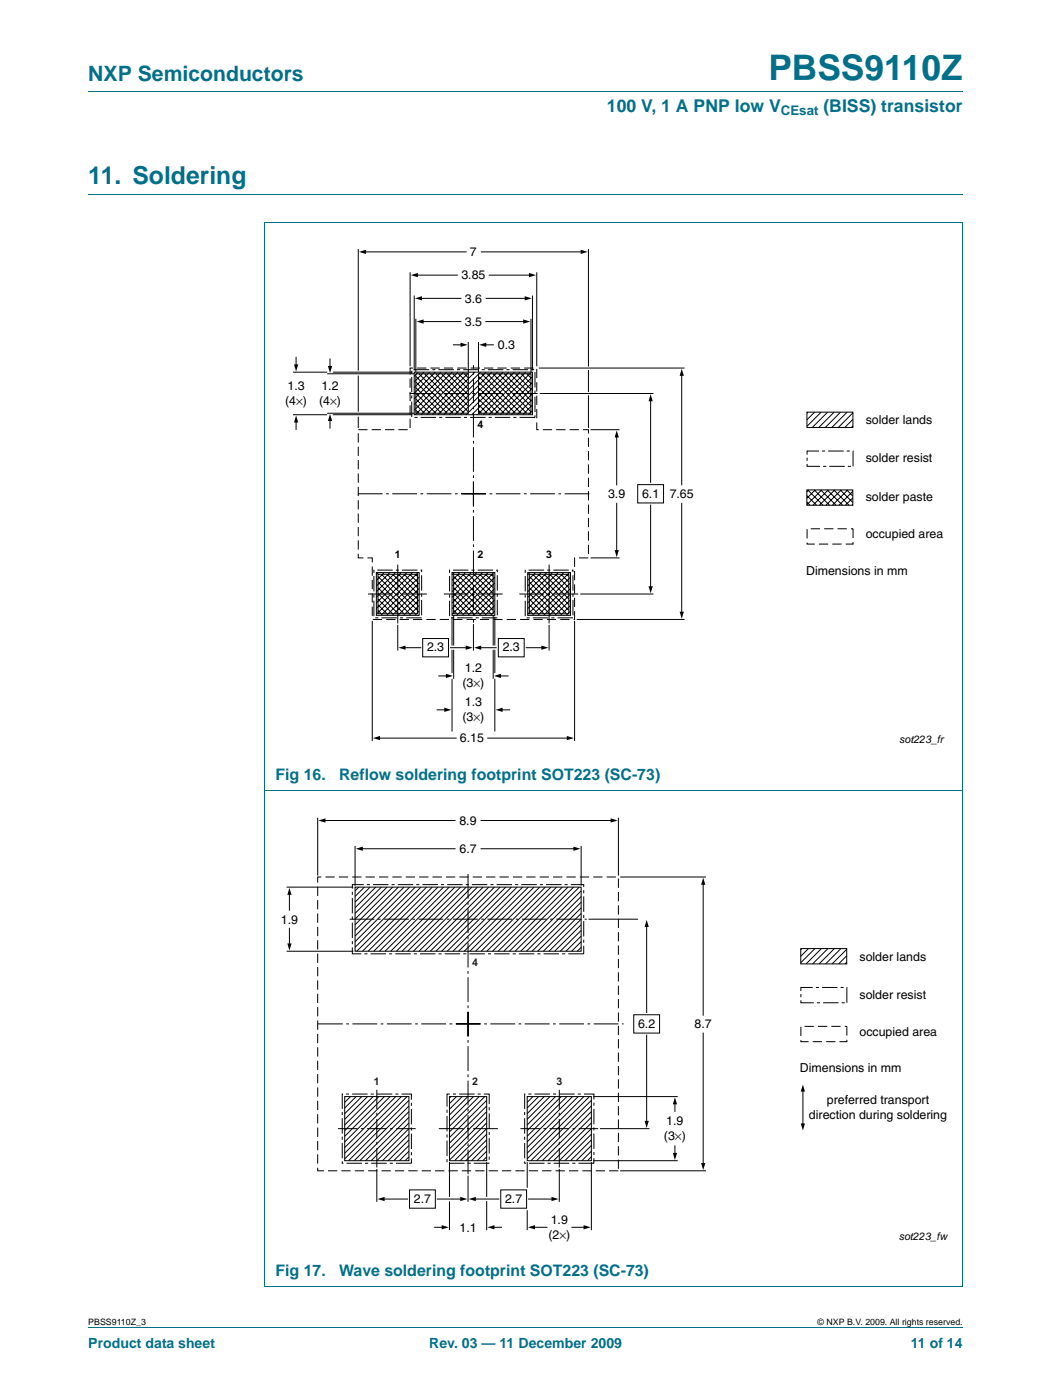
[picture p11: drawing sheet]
<svg xmlns="http://www.w3.org/2000/svg" width="210mm" height="280mm" viewBox="0 0 210 280" stroke-linecap="round" stroke-linejoin="round" font-family="sans-serif">
<path d="M17.6 18.3h174.7M17.6 38.8h174.7M52.9 44.4h139.4M52.9 44.5v212.6M192.3 44.5v212.6M52.9 158h139.4M52.9 257.1h139.4M17.6 265.3h174.7" fill="none" stroke="#00708a" stroke-width=".2"/>
<g fill="none" stroke="#000" stroke-width=".2">
<path d="M71.6 49.8v24.3M72.8 50.3h20.3M81.9 54.4v18.8M82.7 59.1v14.9M83.2 55h8.1M84 59.6h8M96.1 50.3h20.2M97.1 59.6h8M97.7 55h8.2M106.3 59.1v14.9M107.2 54.4v18.8M117.5 49.8v23.4"/>
<path d="M58.5 74.4h6.8M59.1 71.4v1.7M65.3 74.7h17.4M65.9 71.7v1.7M66.5 74.4h15.9M71.6 75.1v7.2M82.7 74.4h23.6v8.5h-23.6zM83 74.7h10.5v7.9h-10.5zM83 63.7v10.6M83 75.2l7.4 7.4M83 76.3l6.3 6.3M83 77.5l5.2 5.1"/>
<path d="M83 78.6l4 4M83 79.7l2.9 2.9M83.5 74.4l-.8 .8M83.7 74.7l7.8 7.9M84.3 64.3h7.7M84.7 74.4l-2 1.9M84.8 74.7l7.9 7.9M85.8 74.4l-3.1 3M85.9 74.7l7.6 7.6M86.9 74.4l-4.2 4.2M87.1 74.7l6.4 6.5M88.1 74.4l-5.4 5.3"/>
<path d="M88.2 74.7l5.3 5.3M89.2 74.4l-6.5 6.4M89.3 74.7l4.2 4.2M90.3 74.4l-7.6 7.6M90.4 74.7l3.1 3.1M90.6 68.9h1.7M91.5 74.4l-8.6 8.5M91.6 74.7l1.9 1.9M92.6 74.4l-8.5 8.5M92.7 74.7l.8 .8M93.5 68.3v6M93.7 74.4l-8.5 8.5"/>
<path d="M94.8 74.4l-8.5 8.5M95.6 74.7h10.4v7.9h-10.4zM95.6 68.3v6M95.6 75.2l7.3 7.4M95.6 76.3l6.2 6.3M95.6 77.5l5.1 5.1M95.6 78.6l3.9 4M95.6 79.7l2.8 2.9M96 74.4l-8.5 8.5M96.2 74.7l7.9 7.9M96.8 68.9h1.7M97 64.3h7.8"/>
<path d="M97.1 74.4l-8.5 8.5M97.3 74.7l7.9 7.9M98.2 74.4l-8.5 8.5M98.4 74.7l7.6 7.6M99.4 74.4l-8.6 8.5M99.6 74.7l6.4 6.5M100.5 74.4l-8.5 8.5M100.7 74.7l5.3 5.3M101.6 74.4l-8.5 8.5M101.8 74.7l4.2 4.2M102.7 74.4l-8.5 8.5M103 74.7l3 3.1"/>
<path d="M103.9 74.4l-8.5 8.5M104.1 74.7l1.9 1.9M105 74.4l-8.5 8.5M105.2 74.7l.8 .8M106 63.7v10.6M106.1 74.4l-8.5 8.5M106.3 75.3l-7.5 7.6M106.3 76.4l-6.4 6.5M106.3 77.5l-5.3 5.4M106.3 78.7l-4.2 4.2M106.3 79.8l-3 3.1M107.6 73.5h29.1"/>
<path d="M107.8 78.6h22.7M117.5 73.9v4.4M117.5 79v6.5M129.9 79.9v16.5M136.2 74.8v22.1M58.5 82.9h6.8M59.1 84.1v1.7M65.3 82.6h17.4M65.9 83.8v1.7M66.5 82.9h15.9M71.6 83.2v2.3M83 80.8l1.8 1.8"/>
<path d="M83 82l.6 .6M95.6 80.8l1.7 1.8M95.6 82l.6 .6M106.3 80.9l-1.9 2M106.3 82.1l-.8 .8M117.9 85.9h5.8M123.2 87.1v9.8M127.4 96.8h5.1v3.7h-5.1zM161.1 97.9h9.2v3.1h-9.2zM161.1 99l2 2M161.2 82.4h9.1v3h-9.1zM161.3 97.9l3.1 3.1"/>
<path d="M161.4 82.4l-.2 .2M161.5 97.9l-.4 .4M162.6 97.9l3.1 3.1M162.7 82.4l-1.5 1.5M162.8 97.9l-1.7 1.7M163.9 97.9l3.1 3.1M164 82.4l-2.8 2.8M164.1 97.9l-3 3M165.2 97.9l3.1 3.1M165.3 82.4l-3.1 3M165.4 97.9l-3.1 3.1M166.5 97.9l3.1 3.1"/>
<path d="M166.6 82.4l-3.1 3M166.7 97.9l-3.1 3.1M167.8 97.9l2.5 2.5M167.9 82.4l-3.1 3M168 97.9l-3.1 3.1M169.1 97.9l1.2 1.2M169.2 82.4l-3.1 3M169.3 97.9l-3.1 3.1M170.3 99.5l-1.5 1.5M170.3 98.2l-2.8 2.8M170.3 85.1l-.3 .3M170.3 83.8l-1.6 1.6"/>
<path d="M170.3 82.5l-2.9 2.9M75.2 114.4h8.5v8.6h-8.5zM75.5 115.2l7.4 7.4M75.5 116.3l6.3 6.3M75.5 117.5l5.2 5.1M75.5 118.6l4 4M75.5 119.7l2.9 2.9M75.5 114.8h7.9v7.8h-7.9zM75.6 114.4l-.4 .4M76.2 114.8l7.2 7.2M76.7 114.4l-1.5 1.6M77.3 114.8l6.1 6"/>
<path d="M77.9 114.4l-2.7 2.7M78.4 114.8l5 4.9M79 114.4l-3.8 3.8M79.6 114.8l3.8 3.8M80.1 114.4l-4.9 5M80.7 114.8l2.7 2.6M81.2 114.4l-6 6.1M81.8 114.8l1.6 1.5M82.4 114.4l-7.2 7.2M83 114.8l.4 .4M83.5 114.4l-8.3 8.4M83.7 115.3l-7.6 7.6"/>
<path d="M83.7 116.5l-6.4 6.4M83.7 117.6l-5.3 5.3M83.7 118.7l-4.2 4.2M83.7 119.9l-3.1 3M90.3 114.4h8.5v8.6h-8.5zM90.6 114.8h7.9v7.8h-7.9zM90.6 115.2l7.4 7.4M90.6 116.3l6.3 6.3M90.6 117.5l5.2 5.1M90.6 118.6l4.1 4M90.6 119.7l2.9 2.9M90.7 114.4l-.4 .4"/>
<path d="M91.3 114.8l7.2 7.2M91.8 114.4l-1.5 1.6M92.4 114.8l6.1 6M93 114.4l-2.7 2.7M93.6 114.8l4.9 4.9M94.1 114.4l-3.8 3.8M94.7 114.8l3.8 3.8M95.2 114.4l-4.9 5M95.8 114.8l2.7 2.6M96.4 114.4l-6.1 6.1M96.9 114.8l1.6 1.5M97.5 114.4l-7.2 7.2"/>
<path d="M98.1 114.8l.4 .4M98.6 114.4l-8.3 8.4M98.8 115.3l-7.6 7.6M98.8 116.5l-6.4 6.4M98.8 117.6l-5.3 5.3M98.8 118.7l-4.2 4.2M98.8 119.9l-3 3M105.4 114.4h8.5v8.6h-8.5zM105.7 114.8h7.9v7.8h-7.9zM105.7 115.2l7.5 7.4M105.7 116.3l6.3 6.3M105.7 117.5l5.2 5.1"/>
<path d="M105.7 118.6l4.1 4M105.7 119.7l2.9 2.9M105.8 114.4l-.4 .4M106.4 114.8l7.2 7.2M106.9 114.4l-1.5 1.6M107.5 114.8l6.1 6M108.1 114.4l-2.7 2.7M108.7 114.8l4.9 4.9M109.2 114.4l-3.8 3.8M109.8 114.8l3.8 3.8M110.3 114.4l-4.9 5M110.9 114.8l2.7 2.6"/>
<path d="M111.5 114.4l-6.1 6.1M112.1 114.8l1.5 1.5M112.6 114.4l-7.2 7.2M113.2 114.8l.4 .4M113.7 114.4l-8.3 8.4M113.9 115.3l-7.6 7.6M113.9 116.5l-6.4 6.4M113.9 117.6l-5.3 5.3M113.9 118.7l-4.2 4.2M113.9 119.9l-3 3M115.9 118.7h14.6M117.9 111.5h5.8"/>
<path d="M123.2 100.6v9.6M129.9 100.9v16.5M136.2 100.6v21.9M161.1 100.3l.7 .7M170.3 100.8l-.2 .2M74.3 124.1v24M75.5 120.8l1.8 1.8M75.5 122l.7 .6M79.4 124.9v5.1M80.7 129.4h3.3M83.7 121l-1.9 1.9M83.7 122.1l-.8 .8"/>
<path d="M84.4 127.6h5.2v3.7h-5.2zM87.6 135.1h1.7M90 129.4h3.3M90.3 123.2v5.8M90.3 129.8v4.7M90.3 135.6v10.6M90.6 122.9v6.1M90.6 129.8v5.8M90.6 120.8l1.8 1.8M90.6 122l.7 .6M94.6 124.7v5.3M95.8 129.4h3.3"/>
<path d="M98.5 122.9v6.1M98.5 129.8v5.8M98.8 123.2v5.8M98.8 129.8v4.7M98.8 135.6v10.6M98.8 121l-1.9 1.9M98.8 122.1l-.8 .8M99.5 127.6h5.2v3.7h-5.2zM99.8 135.1h1.7M105.1 129.4h3.3M105.7 120.8l1.8 1.8M105.7 122l.7 .6"/>
<path d="M109.7 124.9v5.1M113.9 121l-1.9 1.9M113.9 122.1l-.8 .8M114.8 124.1v24M115.2 123.8h21.5M75.6 147.5h15.5M87.3 141.8h1.7M97.4 147.5h16.1M100.1 141.8h1.7M57.2 177.3h13.4M57.8 178.5v3.4M63.4 163.4v11.6"/>
<path d="M64.7 164h26.2M70.9 177.3h45.2v12.8h-45.2zM70.9 169v8M71.7 177.3l-.8 .7M72.2 169.6h18.7M72.8 177.3l-1.9 1.8M73.9 177.3l-3 3M75 177.3l-4.1 4.1M76.2 177.3l-5.3 5.2M77.3 177.3l-6.4 6.4M78.4 177.3l-7.5 7.5M79.6 177.3l-8.7 8.6"/>
<path d="M80.7 177.3l-9.8 9.7M81.8 177.3l-10.9 10.9M82.9 177.3l-12 12M84.1 177.3l-12.8 12.8M85.2 177.3l-12.8 12.8M86.3 177.3l-12.8 12.8M87.5 177.3l-12.9 12.8M88.6 177.3l-12.8 12.8M89.7 177.3l-12.8 12.8M90.8 177.3l-12.8 12.8M92 177.3l-12.8 12.8M93.1 177.3l-12.8 12.8"/>
<path d="M94.2 177.3l-12.8 12.8M95.4 177.3l-12.8 12.8M96.1 169.6h18.7M96.1 164h26.1M96.5 177.3l-12.8 12.8M97.6 177.3l-12.8 12.8M98.7 177.3l-12.8 12.8M99.9 177.3l-12.8 12.8M101 177.3l-12.8 12.8M102.1 177.3l-12.8 12.8M103.3 177.3l-12.8 12.8M104.4 177.3l-12.8 12.8"/>
<path d="M105.5 177.3l-12.8 12.8M106.7 177.3l-12.9 12.8M107.8 177.3l-12.8 12.8M108.9 177.3l-12.8 12.8M110 177.3l-12.8 12.8M111.2 177.3l-12.8 12.8M112.3 177.3l-12.8 12.8M113.4 177.3l-12.8 12.8M114.6 177.3l-12.9 12.8M115.7 177.3l-12.8 12.8M116.1 179.1l-11 11M116.1 178l-12.1 12.1"/>
<path d="M116.1 169v8M123.5 163.4v11.6M123.9 175.2h17.1M140.4 176.5v26.4M57.2 190.1h13.4M57.8 185.5v3.3M116.1 180.3l-9.8 9.8M116.1 181.4l-8.7 8.7M116.1 182.5l-7.6 7.6M116.1 183.7l-6.5 6.4M116.1 184.8l-5.3 5.3M116.1 185.9l-4.2 4.2"/>
<path d="M116.1 187l-3.1 3.1M116.1 188.2l-1.9 1.9M116.1 189.3l-.8 .8M117.5 183.7h9.9M129.1 184.9v17.4M159.9 189.5h9.2v3.1h-9.2zM160.2 189.5l-.3 .3M161.5 189.5l-1.6 1.6M162.8 189.5l-2.9 2.9M164.1 189.5l-3.1 3.1M165.3 189.5l-3 3.1M166.6 189.5l-3 3.1"/>
<path d="M167.9 189.5l-3 3.1M169.1 192.3l-.3 .3M169.1 191l-1.6 1.6M169.1 189.7l-2.9 2.9M68.8 219.1h12.9v12.8h-12.9zM70 219.1l-1.2 1.2M71.1 219.1l-2.3 2.3M72.3 219.1l-3.5 3.4M73.4 219.1l-4.6 4.6M74.5 219.1l-5.7 5.7M75.6 219.1l-6.8 6.8M76.8 219.1l-8 8"/>
<path d="M77.9 219.1l-9.1 9.1M79 219.1l-10.2 10.2M80.2 219.1l-11.4 11.3M81.3 219.1l-12.5 12.5M81.7 219.9l-12.1 12M89.8 219.1h7.4v12.8h-7.4zM90 219.1l-.2 .3M91.2 219.1l-1.4 1.4M92.3 219.1l-2.5 2.6M93.4 219.1l-3.6 3.7M94.6 219.1l-4.8 4.8M95.7 219.1l-5.9 5.9"/>
<path d="M96.8 219.1l-7 7.1M97.2 219.9l-7.4 7.4M105.3 219.1h12.8v12.8h-12.8zM106.4 219.1l-1.1 1.2M107.6 219.1l-2.3 2.3M108.7 219.1l-3.4 3.4M109.8 219.1l-4.5 4.6M111 219.1l-5.7 5.7M112.1 219.1l-6.8 6.8M113.2 219.1l-7.9 8M114.3 219.1l-9 9.1M115.5 219.1l-10.2 10.2"/>
<path d="M116.6 219.1l-11.3 11.3M117.7 219.1l-12.4 12.5M118.1 219.9l-12.1 12M118.5 219.1h16.9M126.6 202.8h5.1v3.6h-5.1zM129.1 206.8v17.5M140.4 206.4v26.3M160.4 217.8v7.2M75.3 233.6v6.6M76.5 239.6h4.9M81.7 221l-11 10.9M81.7 222.1l-9.8 9.8"/>
<path d="M81.7 223.3l-8.7 8.6M81.7 224.4l-7.6 7.5M81.7 225.5l-6.4 6.4M81.7 226.6l-5.3 5.3M81.7 227.8l-4.2 4.1M81.7 228.9l-3.1 3M81.7 230l-1.9 1.9M81.7 231.2l-.8 .7M81.8 237.8h5.1v3.6h-5.1zM87.3 239.6h4.9M89.8 232.2v7M93.5 234.9v5.3"/>
<path d="M94.7 239.6h4.9M97.2 224.4l-7.4 7.4M97.2 225.5l-6.4 6.4M97.2 226.6l-5.3 5.3M97.2 227.8l-4.2 4.1M97.2 228.9l-3 3M97.2 230l-1.9 1.9M97.2 231.2l-.8 .7M97.2 221l-7.4 7.4M97.2 222.1l-7.4 7.5M97.2 223.3l-7.4 7.4M97.2 232.2v7"/>
<path d="M100 237.8h5.2v3.6h-5.2zM105.3 232.2v5.1M105.6 239.6h4.8M111.7 233.6v6.6M118.1 221l-10.9 10.9M118.1 222.1l-9.8 9.8M118.1 223.3l-8.7 8.6M118.1 224.4l-7.5 7.5M118.1 225.5l-6.4 6.4M118.1 226.6l-5.3 5.3M118.1 227.8l-4.2 4.1M118.1 228.9l-3 3"/>
<path d="M118.1 230l-1.9 1.9M118.1 231.2l-.8 .7M118.1 232.2v13.6M118.5 231.9h16.9M119.8 225.5h9.9M123.9 234h17.1M134.8 220.4v1.7M134.8 229v1.7M86.8 245.2h1.7M89.8 240.1v5.7M97.2 240v5.8M98.5 245.2h1.7"/>
<path d="M105.3 241.8v4M106.6 245.2h2.6M114.2 245.2h2.6"/>
</g>
<g fill="#000">
<path d="M71.7 50.3l1.4-.4v.8zM82 55l1.5-.5v.9zM82.9 59.6l1.4-.4v.8zM104.8 59.2l1.4 .4-1.4 .4zM105.6 54.5l1.5 .5-1.5 .4zM116 49.9l1.4 .4-1.4 .4zM58.7 72.8h.9l-.5 1.4zM65.5 73.1h.8l-.4 1.4zM83.2 64.3l1.4-.5v.9zM92 68.5l1.4 .4-1.4 .4zM95.7 68.9l1.4-.4v.8zM104.5 63.8l1.4 .5-1.4 .4z"/>
<path d="M136.2 73.7l.4 1.4h-.9zM59.1 83l.5 1.4h-.9zM65.9 82.7l.4 1.4h-.8zM123.2 86l.4 1.4h-.8zM129.9 78.8l.5 1.4h-.9zM122.8 109.9h.8l-.4 1.4zM129.5 117.1h.9l-.5 1.5zM79.6 129.4l1.4-.4v.8zM89.1 134.6l1.4 .5-1.4 .4zM93 129l1.4 .4-1.4 .4zM94.7 129.4l1.4-.4v.8zM98.6 135.1l1.5-.5v.9z"/>
<path d="M108.1 129l1.4 .4-1.4 .4zM135.7 122.2h.9l-.4 1.4zM74.5 147.5l1.4-.4v.8zM88.7 141.4l1.4 .4-1.4 .5zM99 141.8l1.4-.4v.9zM113.2 147.1l1.4 .4-1.4 .4zM57.8 177.4l.4 1.4h-.8zM63.6 164l1.4-.5v.9zM71.1 169.6l1.4-.4v.8zM114.5 169.2l1.4 .4-1.4 .4zM122 163.5l1.4 .5-1.4 .4zM140.4 175.4l.5 1.4h-.9z"/>
<path d="M57.4 188.5h.8l-.4 1.4zM129.1 183.8l.5 1.4h-.9zM160.4 216.7l.4 1.4h-.9zM75.4 239.6l1.4-.4v.8zM91.9 239.2l1.4 .4-1.4 .4zM93.6 239.6l1.4-.4v.8zM110.1 239.2l1.5 .4-1.5 .4zM128.7 224h.9l-.5 1.4zM134.4 230.4h.8l-.4 1.4zM134.8 219.3l.4 1.4h-.8zM140 232.4h.9l-.5 1.4zM159.9 224.5h.9l-.4 1.4z"/>
<path d="M88.2 244.8l1.4 .4-1.4 .5zM97.3 245.2l1.5-.4v.9zM105.4 245.2l1.4-.4v.9zM116.6 244.8l1.4 .4-1.4 .5z"/>
</g>
<path d="M81.9 73.5h25.3v12.4h10.3v25.6h-2.7v12.3h-40.5v-12.3h-2.7v-25.6h10.3zM161.2 105.7h9.2v3h-9.2zM63.4 175.2h60.1v58.8h-60.1zM159.9 205.1h9.2v3.1h-9.2z" fill="none" stroke="#000" stroke-width=".2" stroke-dasharray="1.9 .8" stroke-linecap="butt"/>
<path d="M82.2 73.9h24.6v9.5h-24.6zM161.2 90.1h9.2v3.1h-9.2zM74.7 113.9h9.5v9.6h-9.5zM89.8 113.9h9.5v9.6h-9.5zM104.9 113.9h9.5v9.6h-9.5zM70.4 176.8h46.2v13.8h-46.2zM159.9 197.3h9.2v3.1h-9.2zM68.4 218.6h13.8v13.8h-13.8zM89.3 218.6h8.4v13.8h-8.4zM104.8 218.6h13.8v13.8h-13.8z" fill="none" stroke="#000" stroke-width=".2" stroke-dasharray="3.1 .6 .6 .6" stroke-linecap="butt"/>
<g fill="none" stroke="#000" stroke-width=".2" stroke-dasharray="4.9 .7 .5 .7" stroke-linecap="butt">
<path d="M81.8 78.6h25.6M92.1 98.7h25.7M94.6 96.3v28.1M97 98.7h-25.5M73.5 118.7h11.7M79.4 112.8v11.8M88.6 118.7h11.8M94.6 101.2v-28.2M103.7 118.7h11.8M109.7 112.8v11.8M69.8 183.7h47.4M91.1 204.6h33.4"/>
<path d="M93.5 202.2v32.4M93.5 207.1v-32.5M96 204.6h-32.9M99.4 225.5h-11.8"/>
</g>
<path d="M75.3 233.3v-15.5M83 225.5h-15.5M111.7 233.3v-15.5M119.5 225.5h-15.6" fill="none" stroke="#000" stroke-width=".2" stroke-dasharray="3.9 .7 .5 .7" stroke-linecap="butt"/>
<text font-size="7" fill="#00708a" x="153.5" y="16">PBSS9110Z</text>
<text font-size="4.9" fill="#00708a" x="17.6" y="36.8">11. Soldering</text>
<text font-size="4.2" fill="#00708a" x="17.6" y="16.2">NXP Semiconductors</text>
<g font-size="3.5" fill="#00708a">
<text x="121.2" y="22.4">100 V, 1 A PNP low V</text>
<text x="164.4" y="22.4">(BISS) transistor</text>
</g>
<g font-size="3.2" fill="#00708a">
<text x="55" y="155.9">Fig 16.</text>
<text x="67.7" y="155.9">Reflow soldering footprint SOT223 (SC-73)</text>
<text x="55" y="255">Fig 17.</text>
<text x="67.7" y="255">Wave soldering footprint SOT223 (SC-73)</text>
</g>
<g font-size="2.8" fill="#00708a">
<text x="17.6" y="269.3">Product data sheet</text>
<text x="85.7" y="269.3">Rev. 03 — 11 December 2009</text>
<text x="181.9" y="269.3">11 of 14</text>
</g>
<text font-size="2.6" fill="#00708a" x="156" y="23.1">CEsat</text>
<g font-size="2.5">
<text x="93.9" y="51.2">7</text>
<text x="92.1" y="55.8">3.85</text>
<text x="92.8" y="60.5">3.6</text>
<text x="92.8" y="65.1">3.5</text>
<text x="99.4" y="69.8">0.3</text>
<text x="57.4" y="77.9">1.3</text>
<text x="64.2" y="77.9">1.2</text>
<text x="56.9" y="80.9">(4×)</text>
<text x="63.7" y="80.9">(4×)</text>
<text x="172.9" y="84.8">solder lands</text>
<text x="172.9" y="92.4">solder resist</text>
<text x="121.5" y="99.5">3.9</text>
<text x="128.2" y="99.4">6.1</text>
<text x="133.7" y="99.5">7.65</text>
<text x="172.9" y="100.2">solder paste</text>
<text x="172.9" y="107.6">occupied area</text>
<text x="161" y="114.9">Dimensions in mm</text>
<text x="85.3" y="130.2">2.3</text>
<text x="100.4" y="130.2">2.3</text>
<text x="92.4" y="137.4">(3×)</text>
<text x="92.8" y="134.4">1.2</text>
<text x="92.8" y="141.1">1.3</text>
<text x="91.9" y="148.4">6.15</text>
<text x="92.4" y="144.1">(3×)</text>
<text x="91.8" y="164.8">8.9</text>
<text x="91.8" y="170.5">6.7</text>
<text x="56.1" y="184.5">1.9</text>
<text x="171.7" y="191.9">solder lands</text>
<text x="171.7" y="199.6">solder resist</text>
<text x="127.4" y="205.4">6.2</text>
<text x="138.7" y="205.5">8.7</text>
<text x="171.7" y="207">occupied area</text>
<text x="159.7" y="214.3">Dimensions in mm</text>
<text x="165.1" y="220.7">preferred transport</text>
<text x="132.6" y="227.8">(3×)</text>
<text x="133.1" y="224.8">1.9</text>
<text x="161.6" y="223.7">direction during soldering</text>
<text x="82.7" y="240.4">2.7</text>
<text x="100.9" y="240.4">2.7</text>
<text x="110" y="244.5">1.9</text>
<text x="91.8" y="246.1">1.1</text>
<text x="109.5" y="247.5">(2×)</text>
</g>
<g font-size="2.1">
<text x="95.4" y="85.6">4</text>
<text x="78.9" y="111.5">1</text>
<text x="95.4" y="111.5">2</text>
<text x="109.1" y="111.5">3</text>
<text x="179.6" y="148.4">sot223_fr</text>
<text x="179.5" y="247.8">sot223_fw</text>
</g>
<g font-size="2.1" fill="#231f20">
<text x="94.3" y="193">4</text>
<text x="74.7" y="216.8">1</text>
<text x="94.3" y="216.8">2</text>
<text x="111.1" y="216.8">3</text>
</g>
<g font-size="1.8">
<text x="17.6" y="264.7">PBSS9110Z_3</text>
<text x="163.3" y="264.7">© NXP B.V. 2009. All rights reserved.</text>
</g>
</svg>
